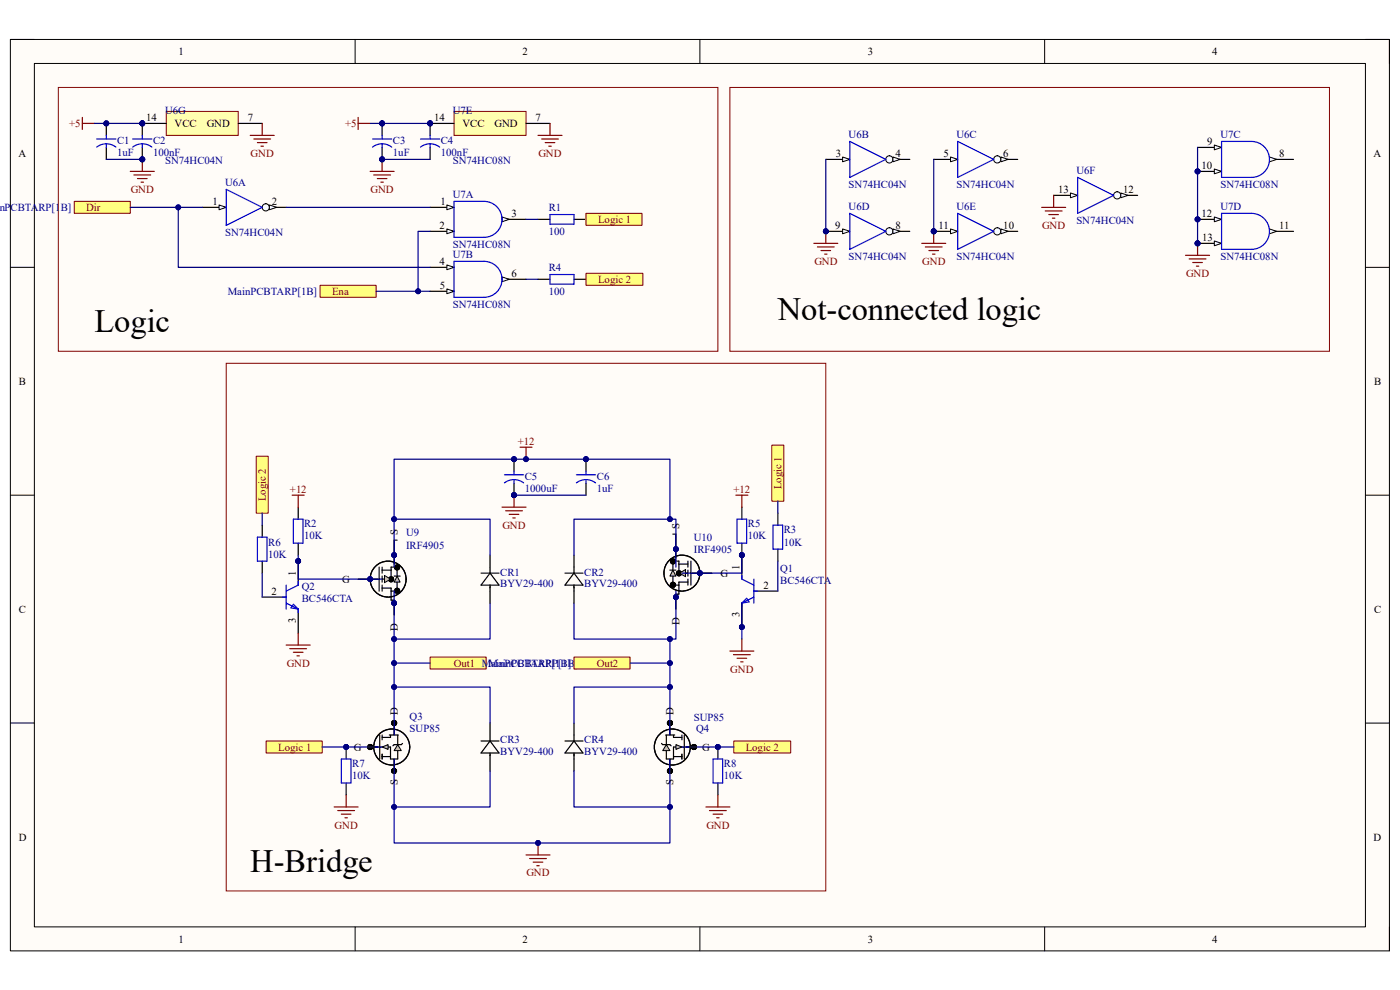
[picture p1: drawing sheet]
<svg xmlns="http://www.w3.org/2000/svg" width="297mm" height="210mm" viewBox="0 0 297 210" stroke-linecap="round" stroke-linejoin="round" font-family="sans-serif">
<path d="M2.2 8.4h292.6v193.3h-292.6z" fill-rule="evenodd" fill="#fffcf8"/>
<path d="M2.2 8.4h292.6v193.3h-292.6z" fill="none" stroke="#000" stroke-width=".21"/>
<path d="M7.3 13.5h282.4v183.1h-282.4z" fill-rule="evenodd" fill="#fffcf8"/>
<g fill="none" stroke="#000" stroke-width=".21">
<path d="M2.2 8.4h5.1M7.3 13.5h282.4v183.1h-282.4zM75.3 8.4v5.1M148.5 8.4v5.1M221.6 8.4v5.1M289.7 8.4h5.1v5.1M2.2 56.7h5.1M289.7 56.7h5.1M2.2 105h5.1M289.7 105.1h5.1M2.2 153.4h5.1M289.7 153.4h5.1"/>
<path d="M75.3 196.6v5.1M148.5 196.6v5.1M221.6 196.6v5.1M294.8 196.6v5.1"/>
</g>
<g fill="none" stroke="#000" stroke-width=".25">
<path d="M78.5 158.5h2.6M80.6 155.9v5.1M81.1 155.9v1M81.1 160v1M82.3 158.5h.5v2.5h1.6v-1.8M82.6 155.9h1.9M82.8 155.9v.5h-1.7M83.6 153.4v2.5M84.4 155.9v2.1M85.4 157.7l-.3 .3h-1.5l-.2 .2M81.1 160.5h1.7M83.6 161v2.6"/>
<circle cx="83.1" cy="158.5" r="3.8"/>
</g>
<path d="M78.5 158.5h.1M83.6 153.4h.1M83.6 163.6h.1" fill="none" stroke="#000" stroke-width="1.3"/>
<path d="M81.1 158.5l1.2-.5v1z" fill="#c0c0c0"/>
<path d="M81.1 158.5l1.2-.5v1z" fill="none" stroke="#000" stroke-width=".21"/>
<path d="M84.4 158l.7 1.2h-1.5z" fill="#c0c0c0"/>
<path d="M84.4 158l.7 1.2h-1.5z" fill="none" stroke="#000" stroke-width=".21"/>
<g fill="none" stroke="#000" stroke-width=".25">
<path d="M140.3 157.7l.3 .3h1.5l.3 .2M141.2 155.9h1.9M141.4 155.9v2.1M142.1 153.4v2.5M142.9 155.9v.5h1.8M143.4 158.5h-.5v2.5h-1.5v-1.8M144.7 158.5h2.5M144.7 155.9v1M144.7 160v1M145.2 155.9v5.1M142.1 161v2.6M142.9 160.5h1.8"/>
<circle cx="142.6" cy="158.5" r="3.8"/>
</g>
<path d="M142.1 153.4h.1M142.2 153.4h.1M147.2 158.5h.1M142.1 163.5h.1" fill="none" stroke="#000" stroke-width="1.3"/>
<path d="M143.4 158l1.3 .5-1.3 .5z" fill="#c0c0c0"/>
<path d="M143.4 158l1.3 .5-1.3 .5z" fill="none" stroke="#000" stroke-width=".21"/>
<path d="M141.4 158l.7 1.2h-1.5z" fill="#c0c0c0"/>
<path d="M141.4 158l.7 1.2h-1.5z" fill="none" stroke="#000" stroke-width=".21"/>
<g fill="none" stroke="#000" stroke-width=".25">
<path d="M91.2 44h5.1M104 117.8v3.8M121.8 117.8v3.8M102.1 121.6h3.8M104 124.1v3.8M104 121.6l1.9 2.5h-3.8zM119.9 121.6h3.8M121.8 121.6l1.9 2.5h-3.8zM121.8 124.1v3.8M102.1 157.2h3.8M104 153.4v3.8M104 159.7v3.9"/>
<path d="M104 157.2l1.9 2.5h-3.8zM119.9 157.2h3.8M121.8 157.2l1.9 2.5h-3.8zM121.8 153.4v3.8M121.8 159.7v3.9"/>
</g>
<path d="M94.8 43.5l1.5 .5-1.5 .5z" fill="#f8fcff"/>
<path d="M94.8 43.5l1.5 .5-1.5 .5z" fill="none" stroke="#000" stroke-width=".21"/>
<path d="M91.2 49.1h5.1" fill="none" stroke="#000" stroke-width=".25"/>
<path d="M94.8 48.6l1.5 .5-1.5 .5z" fill="#f8fcff"/>
<path d="M94.8 48.6l1.5 .5-1.5 .5z" fill="none" stroke="#000" stroke-width=".21"/>
<path d="M106.5 46.5h5.1" fill="none" stroke="#000" stroke-width=".25"/>
<path d="M106.5 46l1.5 .5-1.5 .5z" fill="#f8fcff"/>
<path d="M106.5 46l1.5 .5-1.5 .5z" fill="none" stroke="#000" stroke-width=".21"/>
<path d="M96.3 42.7h6.4a3.8 3.8 0 0 1 3.8 3.8 3.8 3.8 0 0 1-3.8 3.9h-6.4z" fill="none" stroke="#00f" stroke-width=".25"/>
<path d="M91.2 56.7h5.1" fill="none" stroke="#000" stroke-width=".25"/>
<path d="M94.8 56.2l1.5 .5-1.5 .5z" fill="#f8fcff"/>
<path d="M94.8 56.2l1.5 .5-1.5 .5z" fill="none" stroke="#000" stroke-width=".21"/>
<path d="M91.2 61.8h5.1" fill="none" stroke="#000" stroke-width=".25"/>
<path d="M94.8 61.3l1.5 .5-1.5 .5z" fill="#f8fcff"/>
<path d="M94.8 61.3l1.5 .5-1.5 .5z" fill="none" stroke="#000" stroke-width=".21"/>
<path d="M106.5 59.3h5.1" fill="none" stroke="#000" stroke-width=".25"/>
<path d="M106.5 58.7l1.5 .6-1.5 .5z" fill="#f8fcff"/>
<path d="M106.5 58.7l1.5 .6-1.5 .5z" fill="none" stroke="#000" stroke-width=".21"/>
<path d="M96.3 55.4h6.4a3.8 3.8 0 0 1 3.8 3.9 3.8 3.8 0 0 1-3.8 3.8h-6.4z" fill="none" stroke="#00f" stroke-width=".25"/>
<circle cx="254.1" cy="36.4" r=".51" fill="#000080"/>
<circle cx="254.1" cy="36.4" r=".51" fill="none" stroke="#000080" stroke-width=".21"/>
<path d="M254.1 36.4h5.1" fill="none" stroke="#000" stroke-width=".25"/>
<path d="M257.6 35.8l1.6 .6-1.6 .5z" fill="#f8fcff"/>
<path d="M257.6 35.8l1.6 .6-1.6 .5z" fill="none" stroke="#000" stroke-width=".21"/>
<circle cx="254.1" cy="36.4" r=".51" fill="#000080"/>
<circle cx="254.1" cy="36.4" r=".51" fill="none" stroke="#000080" stroke-width=".21"/>
<path d="M269.3 33.8h5.1" fill="none" stroke="#000" stroke-width=".25"/>
<path d="M269.3 33.3l1.5 .5-1.5 .5z" fill="#f8fcff"/>
<path d="M269.3 33.3l1.5 .5-1.5 .5z" fill="none" stroke="#000" stroke-width=".21"/>
<path d="M254.1 31.3h5.1" fill="none" stroke="#000" stroke-width=".25"/>
<path d="M257.6 30.8l1.6 .5-1.6 .5z" fill="#f8fcff"/>
<path d="M257.6 30.8l1.6 .5-1.6 .5z" fill="none" stroke="#000" stroke-width=".21"/>
<path d="M259.2 30h6.3a3.8 3.8 0 0 1 3.8 3.8 3.8 3.8 0 0 1-3.8 3.8h-6.3z" fill="none" stroke="#00f" stroke-width=".25"/>
<circle cx="254.1" cy="46.5" r=".51" fill="#000080"/>
<circle cx="254.1" cy="46.5" r=".51" fill="none" stroke="#000080" stroke-width=".21"/>
<circle cx="254.1" cy="51.6" r=".51" fill="#000080"/>
<circle cx="254.1" cy="51.6" r=".51" fill="none" stroke="#000080" stroke-width=".21"/>
<path d="M269.3 49.1h5.1" fill="none" stroke="#000" stroke-width=".25"/>
<path d="M269.3 48.6l1.5 .5-1.5 .5z" fill="#f8fcff"/>
<path d="M269.3 48.6l1.5 .5-1.5 .5z" fill="none" stroke="#000" stroke-width=".21"/>
<path d="M254.1 46.5h5.1" fill="none" stroke="#000" stroke-width=".25"/>
<path d="M257.6 46l1.6 .5-1.6 .5z" fill="#f8fcff"/>
<path d="M257.6 46l1.6 .5-1.6 .5z" fill="none" stroke="#000" stroke-width=".21"/>
<circle cx="254.1" cy="46.5" r=".51" fill="#000080"/>
<circle cx="254.1" cy="46.5" r=".51" fill="none" stroke="#000080" stroke-width=".21"/>
<path d="M254.1 51.6h5.1" fill="none" stroke="#000" stroke-width=".25"/>
<path d="M257.6 51.1l1.6 .5-1.6 .5z" fill="#f8fcff"/>
<path d="M257.6 51.1l1.6 .5-1.6 .5z" fill="none" stroke="#000" stroke-width=".21"/>
<circle cx="254.1" cy="51.6" r=".51" fill="#000080"/>
<circle cx="254.1" cy="51.6" r=".51" fill="none" stroke="#000080" stroke-width=".21"/>
<path d="M259.2 45.3h6.3a3.8 3.8 0 0 1 3.8 3.8 3.8 3.8 0 0 1-3.8 3.8h-6.3z" fill="none" stroke="#00f" stroke-width=".25"/>
<circle cx="91.2" cy="26.2" r=".51" fill="#000080"/>
<circle cx="91.2" cy="26.2" r=".51" fill="none" stroke="#000080" stroke-width=".21"/>
<path d="M96.3 23.6h15.3v5.1h-15.3z" fill-rule="evenodd" fill="#ffffb0"/>
<path d="M96.3 23.6h15.3v5.1h-15.3z" fill="none" stroke="#800000" stroke-width=".21"/>
<path d="M91.2 26.2h5.1" fill="none" stroke="#000" stroke-width=".25"/>
<circle cx="91.2" cy="26.2" r=".51" fill="#000080"/>
<circle cx="91.2" cy="26.2" r=".51" fill="none" stroke="#000080" stroke-width=".21"/>
<path d="M111.6 26.2h5.1" fill="none" stroke="#000" stroke-width=".25"/>
<path d="M110.3 94.9h2.6M111.6 94.9v2.5" fill="none" stroke="#800000" stroke-width=".25"/>
<circle cx="111.6" cy="97.4" r=".51" fill="#000080"/>
<circle cx="111.6" cy="97.4" r=".51" fill="none" stroke="#000080" stroke-width=".21"/>
<path d="M114.1 178.8v2.6M111.6 181.4h5.1M112.4 182.1h3.5M113.1 182.9h2.1M113.9 183.7h.5" fill="none" stroke="#800000" stroke-width=".25"/>
<circle cx="114.1" cy="178.8" r=".51" fill="#000080"/>
<circle cx="114.1" cy="178.8" r=".51" fill="none" stroke="#000080" stroke-width=".21"/>
<path d="M42.9 44h5.1" fill="none" stroke="#000" stroke-width=".25"/>
<path d="M46.5 43.5l1.5 .5-1.5 .5z" fill="#f8fcff"/>
<path d="M46.5 43.5l1.5 .5-1.5 .5z" fill="none" stroke="#000" stroke-width=".21"/>
<path d="M55.6 44h5.1" fill="none" stroke="#000" stroke-width=".25"/>
<circle cx="56.4" cy="44" r=".76" fill="#f8fcff"/>
<circle cx="56.4" cy="44" r=".76" fill="none" stroke="#000" stroke-width=".21"/>
<path d="M57.2 43.5l1.5 .5-1.5 .5z" fill="#f8fcff"/>
<path d="M57.2 43.5l1.5 .5-1.5 .5z" fill="none" stroke="#000" stroke-width=".21"/>
<path d="M48 40.2l7.6 3.8-7.6 3.8z" fill="none" stroke="#00f" stroke-width=".25"/>
<path d="M175.2 33.8h5.1" fill="none" stroke="#000" stroke-width=".25"/>
<path d="M178.8 33.3l1.5 .5-1.5 .5z" fill="#f8fcff"/>
<path d="M178.8 33.3l1.5 .5-1.5 .5z" fill="none" stroke="#000" stroke-width=".21"/>
<path d="M187.9 33.8h5.1" fill="none" stroke="#000" stroke-width=".25"/>
<circle cx="188.7" cy="33.8" r=".76" fill="#f8fcff"/>
<circle cx="188.7" cy="33.8" r=".76" fill="none" stroke="#000" stroke-width=".21"/>
<path d="M189.4 33.3l1.6 .5-1.6 .5z" fill="#f8fcff"/>
<path d="M189.4 33.3l1.6 .5-1.6 .5z" fill="none" stroke="#000" stroke-width=".21"/>
<path d="M180.3 30l7.6 3.8-7.6 3.8z" fill="none" stroke="#00f" stroke-width=".25"/>
<path d="M198.1 33.8h5.1" fill="none" stroke="#000" stroke-width=".25"/>
<path d="M201.7 33.3l1.5 .5-1.5 .5z" fill="#f8fcff"/>
<path d="M201.7 33.3l1.5 .5-1.5 .5z" fill="none" stroke="#000" stroke-width=".21"/>
<path d="M210.8 33.8h5.1" fill="none" stroke="#000" stroke-width=".25"/>
<circle cx="211.6" cy="33.8" r=".76" fill="#f8fcff"/>
<circle cx="211.6" cy="33.8" r=".76" fill="none" stroke="#000" stroke-width=".21"/>
<path d="M212.3 33.3l1.6 .5-1.6 .5z" fill="#f8fcff"/>
<path d="M212.3 33.3l1.6 .5-1.6 .5z" fill="none" stroke="#000" stroke-width=".21"/>
<path d="M203.2 30l7.6 3.8-7.6 3.8z" fill="none" stroke="#00f" stroke-width=".25"/>
<circle cx="175.2" cy="49.1" r=".51" fill="#000080"/>
<circle cx="175.2" cy="49.1" r=".51" fill="none" stroke="#000080" stroke-width=".21"/>
<path d="M187.9 49.1h5.1" fill="none" stroke="#000" stroke-width=".25"/>
<circle cx="188.7" cy="49.1" r=".76" fill="#f8fcff"/>
<circle cx="188.7" cy="49.1" r=".76" fill="none" stroke="#000" stroke-width=".21"/>
<path d="M189.4 48.6l1.6 .5-1.6 .5z" fill="#f8fcff"/>
<path d="M189.4 48.6l1.6 .5-1.6 .5z" fill="none" stroke="#000" stroke-width=".21"/>
<path d="M175.2 49.1h5.1" fill="none" stroke="#000" stroke-width=".25"/>
<path d="M178.8 48.6l1.5 .5-1.5 .5z" fill="#f8fcff"/>
<path d="M178.8 48.6l1.5 .5-1.5 .5z" fill="none" stroke="#000" stroke-width=".21"/>
<circle cx="175.2" cy="49.1" r=".51" fill="#000080"/>
<circle cx="175.2" cy="49.1" r=".51" fill="none" stroke="#000080" stroke-width=".21"/>
<path d="M180.3 45.3l7.6 3.8-7.6 3.8z" fill="none" stroke="#00f" stroke-width=".25"/>
<circle cx="198.1" cy="49.1" r=".51" fill="#000080"/>
<circle cx="198.1" cy="49.1" r=".51" fill="none" stroke="#000080" stroke-width=".21"/>
<path d="M210.8 49.1h5.1" fill="none" stroke="#000" stroke-width=".25"/>
<circle cx="211.6" cy="49.1" r=".76" fill="#f8fcff"/>
<circle cx="211.6" cy="49.1" r=".76" fill="none" stroke="#000" stroke-width=".21"/>
<path d="M212.3 48.6l1.6 .5-1.6 .5z" fill="#f8fcff"/>
<path d="M212.3 48.6l1.6 .5-1.6 .5z" fill="none" stroke="#000" stroke-width=".21"/>
<path d="M198.1 49.1h5.1" fill="none" stroke="#000" stroke-width=".25"/>
<path d="M201.7 48.6l1.5 .5-1.5 .5z" fill="#f8fcff"/>
<path d="M201.7 48.6l1.5 .5-1.5 .5z" fill="none" stroke="#000" stroke-width=".21"/>
<circle cx="198.1" cy="49.1" r=".51" fill="#000080"/>
<circle cx="198.1" cy="49.1" r=".51" fill="none" stroke="#000080" stroke-width=".21"/>
<path d="M203.2 45.3l7.6 3.8-7.6 3.8z" fill="none" stroke="#00f" stroke-width=".25"/>
<path d="M236.3 41.4h5" fill="none" stroke="#000" stroke-width=".25"/>
<circle cx="237" cy="41.4" r=".76" fill="#f8fcff"/>
<circle cx="237" cy="41.4" r=".76" fill="none" stroke="#000" stroke-width=".21"/>
<path d="M237.8 40.9l1.5 .5-1.5 .6z" fill="#f8fcff"/>
<path d="M237.8 40.9l1.5 .5-1.5 .6z" fill="none" stroke="#000" stroke-width=".21"/>
<path d="M223.5 41.4h5.1" fill="none" stroke="#000" stroke-width=".25"/>
<path d="M227.1 40.9l1.5 .5-1.5 .6z" fill="#f8fcff"/>
<path d="M227.1 40.9l1.5 .5-1.5 .6z" fill="none" stroke="#000" stroke-width=".21"/>
<path d="M228.6 37.6l7.7 3.8-7.7 3.9z" fill="none" stroke="#00f" stroke-width=".25"/>
<circle cx="30.2" cy="26.2" r=".51" fill="#000080"/>
<circle cx="30.2" cy="26.2" r=".51" fill="none" stroke="#000080" stroke-width=".21"/>
<path d="M35.3 23.6h15.2v5.1h-15.2z" fill-rule="evenodd" fill="#ffffb0"/>
<path d="M35.3 23.6h15.2v5.1h-15.2z" fill="none" stroke="#800000" stroke-width=".21"/>
<path d="M30.2 26.2h5.1" fill="none" stroke="#000" stroke-width=".25"/>
<circle cx="30.2" cy="26.2" r=".51" fill="#000080"/>
<circle cx="30.2" cy="26.2" r=".51" fill="none" stroke="#000080" stroke-width=".21"/>
<path d="M50.5 26.2h5.1" fill="none" stroke="#000" stroke-width=".25"/>
<g fill="none" stroke="#800000" stroke-width=".25">
<path d="M17.5 26.2h2.5M17.5 24.9v2.6M53.1 28.7h5.1M53.8 29.5h3.6M54.6 30.2h2M55.4 31h.5M55.6 26.2v2.5M76 24.9v2.6M76 26.2h2.5M114.1 28.7h5.1M114.9 29.5h3.6M115.7 30.3h2"/>
<path d="M116.4 31h.5M116.7 26.2v2.5"/>
</g>
<path d="M12.4 18.5h139.9v56h-139.9zM154.8 18.6h127.2v55.9h-127.2zM48 77.1h127.2v111.9h-127.2z" fill="none" stroke="#800000" stroke-width=".21"/>
<circle cx="81.1" cy="26.2" r=".51" fill="#000080"/>
<circle cx="81.1" cy="26.2" r=".51" fill="none" stroke="#000080" stroke-width=".21"/>
<circle cx="81.1" cy="33.8" r=".51" fill="#000080"/>
<circle cx="81.1" cy="33.8" r=".51" fill="none" stroke="#000080" stroke-width=".21"/>
<path d="M81.1 26.2v2.5" fill="none" stroke="#000" stroke-width=".25"/>
<circle cx="81.1" cy="26.2" r=".51" fill="#000080"/>
<circle cx="81.1" cy="26.2" r=".51" fill="none" stroke="#000080" stroke-width=".21"/>
<path d="M81.1 31.3v2.5" fill="none" stroke="#000" stroke-width=".25"/>
<circle cx="81.1" cy="33.8" r=".51" fill="#000080"/>
<circle cx="81.1" cy="33.8" r=".51" fill="none" stroke="#000080" stroke-width=".21"/>
<path d="M79 31.2a3.3 3.3 0 0 1 4.1 0M79 29.5h4.1M81.1 28.7v.8M81.1 30.5v.8" fill="none" stroke="#00f" stroke-width=".25"/>
<circle cx="30.2" cy="26.2" r=".51" fill="#000080"/>
<circle cx="30.2" cy="26.2" r=".51" fill="none" stroke="#000080" stroke-width=".21"/>
<circle cx="30.2" cy="33.8" r=".51" fill="#000080"/>
<circle cx="30.2" cy="33.8" r=".51" fill="none" stroke="#000080" stroke-width=".21"/>
<path d="M30.2 26.2v2.5" fill="none" stroke="#000" stroke-width=".25"/>
<circle cx="30.2" cy="26.2" r=".51" fill="#000080"/>
<circle cx="30.2" cy="26.2" r=".51" fill="none" stroke="#000080" stroke-width=".21"/>
<path d="M30.2 31.3v2.5" fill="none" stroke="#000" stroke-width=".25"/>
<circle cx="30.2" cy="33.8" r=".51" fill="#000080"/>
<circle cx="30.2" cy="33.8" r=".51" fill="none" stroke="#000080" stroke-width=".21"/>
<path d="M28.1 31.2a3.3 3.3 0 0 1 4.1 0M28.2 29.5h4M30.2 28.7v.8M30.2 30.5v.8" fill="none" stroke="#00f" stroke-width=".25"/>
<path d="M27.6 36.4h5.1M28.4 37.1h3.6M29.2 37.9h2M29.9 38.6h.5M30.2 33.8v2.6" fill="none" stroke="#800000" stroke-width=".25"/>
<circle cx="30.2" cy="33.8" r=".51" fill="#000080"/>
<circle cx="30.2" cy="33.8" r=".51" fill="none" stroke="#000080" stroke-width=".21"/>
<path d="M78.5 36.4h5.1M79.3 37.1h3.5M80 37.9h2.1M80.8 38.6h.5M81.1 33.8v2.6" fill="none" stroke="#800000" stroke-width=".25"/>
<circle cx="81.1" cy="33.8" r=".51" fill="#000080"/>
<circle cx="81.1" cy="33.8" r=".51" fill="none" stroke="#000080" stroke-width=".21"/>
<path d="M195.5 51.6h5.1M196.3 52.4h3.6M197.1 53.1h2M197.8 53.9h.6M198.1 49.1v2.5M221 44h5.1M221.8 44.8h3.5M222.5 45.5h2M223.3 46.3h.5M223.5 41.4v2.6" fill="none" stroke="#800000" stroke-width=".25"/>
<circle cx="198.1" cy="49.1" r=".51" fill="#000080"/>
<circle cx="198.1" cy="49.1" r=".51" fill="none" stroke="#000080" stroke-width=".21"/>
<path d="M172.7 51.6h5M173.4 52.4h3.6M174.2 53.1h2M174.9 53.9h.6M175.2 49.1v2.5" fill="none" stroke="#800000" stroke-width=".25"/>
<circle cx="175.2" cy="49.1" r=".51" fill="#000080"/>
<circle cx="175.2" cy="49.1" r=".51" fill="none" stroke="#000080" stroke-width=".21"/>
<path d="M251.5 54.2h5.1M252.3 54.9h3.5M253 55.7h2.1M253.8 56.5h.5M254.1 51.6v2.6" fill="none" stroke="#800000" stroke-width=".25"/>
<circle cx="254.1" cy="51.6" r=".51" fill="#000080"/>
<circle cx="254.1" cy="51.6" r=".51" fill="none" stroke="#000080" stroke-width=".21"/>
<circle cx="91.2" cy="26.2" r=".51" fill="#000080"/>
<circle cx="91.2" cy="26.2" r=".51" fill="none" stroke="#000080" stroke-width=".21"/>
<path d="M91.2 26.2v2.5" fill="none" stroke="#000" stroke-width=".25"/>
<circle cx="91.2" cy="26.2" r=".51" fill="#000080"/>
<circle cx="91.2" cy="26.2" r=".51" fill="none" stroke="#000080" stroke-width=".21"/>
<path d="M91.2 31.3v2.5" fill="none" stroke="#000" stroke-width=".25"/>
<path d="M89.2 31.2a3.3 3.3 0 0 1 4.1 0M89.2 29.5h4.1M91.2 28.7v.8M91.2 30.5v.8" fill="none" stroke="#00f" stroke-width=".25"/>
<circle cx="22.6" cy="26.2" r=".51" fill="#000080"/>
<circle cx="22.6" cy="26.2" r=".51" fill="none" stroke="#000080" stroke-width=".21"/>
<path d="M22.6 26.2v2.5" fill="none" stroke="#000" stroke-width=".25"/>
<circle cx="22.6" cy="26.2" r=".51" fill="#000080"/>
<circle cx="22.6" cy="26.2" r=".51" fill="none" stroke="#000080" stroke-width=".21"/>
<path d="M22.6 31.3v2.5" fill="none" stroke="#000" stroke-width=".25"/>
<path d="M20.5 31.2a3.3 3.3 0 0 1 4.1 0M20.5 29.5h4.1M22.6 28.7v.8M22.6 30.5v.8" fill="none" stroke="#00f" stroke-width=".25"/>
<circle cx="109.1" cy="97.4" r=".51" fill="#000080"/>
<circle cx="109.1" cy="97.4" r=".51" fill="none" stroke="#000080" stroke-width=".21"/>
<circle cx="109.1" cy="105" r=".51" fill="#000080"/>
<circle cx="109.1" cy="105" r=".51" fill="none" stroke="#000080" stroke-width=".21"/>
<path d="M109.1 97.4v2.6" fill="none" stroke="#000" stroke-width=".25"/>
<circle cx="109.1" cy="97.4" r=".51" fill="#000080"/>
<circle cx="109.1" cy="97.4" r=".51" fill="none" stroke="#000080" stroke-width=".21"/>
<path d="M109.1 102.5v2.5" fill="none" stroke="#000" stroke-width=".25"/>
<circle cx="109.1" cy="105" r=".51" fill="#000080"/>
<circle cx="109.1" cy="105" r=".51" fill="none" stroke="#000080" stroke-width=".21"/>
<path d="M109.1 100v.7M107 102.4a3.3 3.3 0 0 1 4.1 0M107 100.7h4.1M109.1 101.7v.8" fill="none" stroke="#00f" stroke-width=".25"/>
<path d="M106.5 107.6h5.1M107.3 108.4h3.5M108 109.1h2.1M108.8 109.9h.5M109.1 105v2.6" fill="none" stroke="#800000" stroke-width=".25"/>
<circle cx="109.1" cy="105" r=".51" fill="#000080"/>
<circle cx="109.1" cy="105" r=".51" fill="none" stroke="#000080" stroke-width=".21"/>
<circle cx="124.3" cy="97.4" r=".51" fill="#000080"/>
<circle cx="124.3" cy="97.4" r=".51" fill="none" stroke="#000080" stroke-width=".21"/>
<path d="M124.3 97.4v2.6" fill="none" stroke="#000" stroke-width=".25"/>
<circle cx="124.3" cy="97.4" r=".51" fill="#000080"/>
<circle cx="124.3" cy="97.4" r=".51" fill="none" stroke="#000080" stroke-width=".21"/>
<path d="M114.1 46.5h2.6M114.1 59.3h2.6M121.8 46.5h2.5M121.8 59.3h2.5M124.3 102.5v2.5" fill="none" stroke="#000" stroke-width=".25"/>
<path d="M116.7 45.5h5.1v2.1h-5.1zM116.7 58.2h5.1v2.1h-5.1zM124.3 100v.7M122.3 102.4a3.3 3.3 0 0 1 4 0M122.3 100.7h4M124.3 101.7v.8" fill="none" stroke="#00f" stroke-width=".25"/>
<circle cx="63.3" cy="119" r=".51" fill="#000080"/>
<circle cx="63.3" cy="119" r=".51" fill="none" stroke="#000080" stroke-width=".21"/>
<path d="M63.3 119v5.1M55.6 126.7h5.1" fill="none" stroke="#000" stroke-width=".25"/>
<circle cx="63.3" cy="119" r=".51" fill="#000080"/>
<circle cx="63.3" cy="119" r=".51" fill="none" stroke="#000080" stroke-width=".21"/>
<path d="M63.3 129.2v5.1" fill="none" stroke="#000" stroke-width=".25"/>
<path d="M60 126.7h.7M60.7 124.1v5.1M60.7 127.9l2.6 1.3M62.2 128.2l1.1 1-1.6-.2zM63.3 123.4v.7l-2.6 1.3M63.3 129.2v.8" fill="none" stroke="#00f" stroke-width=".25"/>
<path d="M56.5 157.2h11.8v2.5h-11.8z" fill-rule="evenodd" fill="#ffff80"/>
<path d="M56.5 157.2h11.8v2.5h-11.8z" fill="none" stroke="#800000" stroke-width=".21"/>
<path d="M163.7 94.4h2.6v11.9h-2.6z" fill-rule="evenodd" fill="#ffff80"/>
<path d="M163.7 94.4h2.6v11.9h-2.6z" fill="none" stroke="#800000" stroke-width=".21"/>
<circle cx="73.4" cy="158.5" r=".51" fill="#000080"/>
<circle cx="73.4" cy="158.5" r=".51" fill="none" stroke="#000080" stroke-width=".21"/>
<path d="M73.4 158.5v2.5M73.4 166.1v2.5" fill="none" stroke="#000" stroke-width=".25"/>
<circle cx="73.4" cy="158.5" r=".51" fill="#000080"/>
<circle cx="73.4" cy="158.5" r=".51" fill="none" stroke="#000080" stroke-width=".21"/>
<path d="M72.4 161h2.1v5.1h-2.1z" fill="none" stroke="#00f" stroke-width=".25"/>
<circle cx="152.3" cy="158.5" r=".51" fill="#000080"/>
<circle cx="152.3" cy="158.5" r=".51" fill="none" stroke="#000080" stroke-width=".21"/>
<path d="M152.3 158.5v2.5M152.3 166.1v2.5" fill="none" stroke="#000" stroke-width=".25"/>
<circle cx="152.3" cy="158.5" r=".51" fill="#000080"/>
<circle cx="152.3" cy="158.5" r=".51" fill="none" stroke="#000080" stroke-width=".21"/>
<path d="M151.3 161h2v5.1h-2z" fill="none" stroke="#00f" stroke-width=".25"/>
<path d="M155.7 157.2h12v2.5h-12z" fill-rule="evenodd" fill="#ffff80"/>
<path d="M155.7 157.2h12v2.5h-12z" fill="none" stroke="#800000" stroke-width=".21"/>
<circle cx="157.4" cy="117.8" r=".51" fill="#000080"/>
<circle cx="157.4" cy="117.8" r=".51" fill="none" stroke="#000080" stroke-width=".21"/>
<circle cx="157.4" cy="133" r=".51" fill="#000080"/>
<circle cx="157.4" cy="133" r=".51" fill="none" stroke="#000080" stroke-width=".21"/>
<path d="M157.4 117.8v5.1M159.9 125.4h5.1" fill="none" stroke="#000" stroke-width=".25"/>
<circle cx="157.4" cy="117.8" r=".51" fill="#000080"/>
<circle cx="157.4" cy="117.8" r=".51" fill="none" stroke="#000080" stroke-width=".21"/>
<path d="M157.4 127.9v5.1" fill="none" stroke="#000" stroke-width=".25"/>
<circle cx="157.4" cy="133" r=".51" fill="#000080"/>
<circle cx="157.4" cy="133" r=".51" fill="none" stroke="#000080" stroke-width=".21"/>
<path d="M157.4 127.9l1-1 .5 .8zM157.4 122.1v.8l2.5 1.2M157.4 127.9v.8M159.9 122.9v5M159.9 126.7l-2.5 1.2M159.9 125.4h.8" fill="none" stroke="#00f" stroke-width=".25"/>
<circle cx="157.4" cy="117.8" r=".51" fill="#000080"/>
<circle cx="157.4" cy="117.8" r=".51" fill="none" stroke="#000080" stroke-width=".21"/>
<path d="M157.4 115.2v2.6" fill="none" stroke="#000" stroke-width=".25"/>
<circle cx="157.4" cy="117.8" r=".51" fill="#000080"/>
<circle cx="157.4" cy="117.8" r=".51" fill="none" stroke="#000080" stroke-width=".21"/>
<path d="M157.4 107.6v2.5" fill="none" stroke="#000" stroke-width=".25"/>
<path d="M156.4 110.1h2v5.1h-2z" fill="none" stroke="#00f" stroke-width=".25"/>
<path d="M70.9 171.2h5.1M71.7 172h3.5M72.4 172.7h2.1M73.2 173.5h.5M73.4 168.6v2.6M149.8 171.2h5M150.5 172h3.6M151.3 172.7h2M152.1 173.5h.5M152.3 168.6v2.6" fill="none" stroke="#800000" stroke-width=".25"/>
<path d="M54.4 96.8h2.5v12.1h-2.5z" fill-rule="evenodd" fill="#ffff80"/>
<path d="M54.4 96.8h2.5v12.1h-2.5z" fill="none" stroke="#800000" stroke-width=".21"/>
<path d="M63.3 107.6v2.5M63.3 115.2v2.6" fill="none" stroke="#000" stroke-width=".25"/>
<path d="M62.2 110.1h2.1v5.1h-2.1z" fill="none" stroke="#00f" stroke-width=".25"/>
<path d="M60.7 136.8h5.1M61.5 137.6h3.5M62.2 138.4h2.1M63 139.1h.5M63.3 134.3v2.5" fill="none" stroke="#800000" stroke-width=".25"/>
<path d="M124.3 58h12.1v2.5h-12.1z" fill-rule="evenodd" fill="#ffff80"/>
<path d="M124.3 58h12.1v2.5h-12.1z" fill="none" stroke="#800000" stroke-width=".21"/>
<path d="M124.3 45.3h11.9v2.5h-11.9z" fill-rule="evenodd" fill="#ffff80"/>
<path d="M124.3 45.3h11.9v2.5h-11.9z" fill="none" stroke="#800000" stroke-width=".21"/>
<path d="M62 105h2.5M63.3 105v2.6M156.1 105h2.6M157.4 105v2.6" fill="none" stroke="#800000" stroke-width=".25"/>
<path d="M55.6 111.4v2.6M55.6 119v2.6M165 108.9v2.5M165 116.5v2.5" fill="none" stroke="#000" stroke-width=".25"/>
<path d="M54.6 114h2v5h-2zM164 111.4h2v5.1h-2z" fill="none" stroke="#00f" stroke-width=".25"/>
<path d="M91.2 139.4h11.9v2.5h-11.9z" fill-rule="evenodd" fill="#ffff80"/>
<path d="M91.2 139.4h11.9v2.5h-11.9z" fill="none" stroke="#800000" stroke-width=".21"/>
<path d="M121.8 139.4h11.9v2.5h-11.9z" fill-rule="evenodd" fill="#ffff80"/>
<path d="M121.8 139.4h11.9v2.5h-11.9z" fill="none" stroke="#800000" stroke-width=".21"/>
<path d="M15.8 42.7h11.8v2.6h-11.8z" fill-rule="evenodd" fill="#ffff80"/>
<path d="M15.8 42.7h11.8v2.6h-11.8z" fill="none" stroke="#800000" stroke-width=".21"/>
<path d="M67.9 60.5h11.9v2.6h-11.9z" fill-rule="evenodd" fill="#ffff80"/>
<path d="M67.9 60.5h11.9v2.6h-11.9z" fill="none" stroke="#800000" stroke-width=".21"/>
<circle cx="83.6" cy="127.9" r=".51" fill="#000080"/>
<circle cx="83.6" cy="127.9" r=".51" fill="none" stroke="#000080" stroke-width=".21"/>
<circle cx="83.6" cy="117.8" r=".51" fill="#000080"/>
<circle cx="83.6" cy="117.8" r=".51" fill="none" stroke="#000080" stroke-width=".21"/>
<circle cx="78.5" cy="122.8" r=".51" fill="#000080"/>
<circle cx="78.5" cy="122.8" r=".51" fill="none" stroke="#000080" stroke-width=".21"/>
<path d="M83.6 127.9v2.6" fill="none" stroke="#000" stroke-width=".25"/>
<circle cx="83.6" cy="127.9" r=".51" fill="#000080"/>
<circle cx="83.6" cy="127.9" r=".51" fill="none" stroke="#000080" stroke-width=".21"/>
<path d="M83.6 115.2v2.6" fill="none" stroke="#000" stroke-width=".25"/>
<circle cx="83.6" cy="117.8" r=".51" fill="#000080"/>
<circle cx="83.6" cy="117.8" r=".51" fill="none" stroke="#000080" stroke-width=".21"/>
<path d="M76 122.9h2.5" fill="none" stroke="#000" stroke-width=".25"/>
<circle cx="78.5" cy="122.8" r=".51" fill="#000080"/>
<circle cx="78.5" cy="122.8" r=".51" fill="none" stroke="#000080" stroke-width=".21"/>
<g fill="none" stroke="#000" stroke-width=".25">
<path d="M83.6 117.8v1.9M84.2 114.6h-.6v.6M78.5 122.9h1.9M80.4 120.3v5.1M81.1 122.9h.7M81.1 120.3v1.3M81.1 122.2v1.3M81.1 124.1v1.3M81.1 124.8h1.9v2.5h.6v.6M81.1 120.9h1.9M83.6 122.2h1.3M84.2 122.2v-1.9h-1.2v2.6h-.4"/>
<path d="M84.2 123.5v1.9h-1.2"/>
<circle cx="82.3" cy="122.9" r="3.8"/>
</g>
<path d="M83 122.9h.1M82.9 122.9h.1M84.3 120.4h.1M84.2 120.4h.1M84.3 125.3h.1M84.2 125.3h.1" fill="none" stroke="#000" stroke-width="1.3"/>
<path d="M81.6 122.1l1.2 .8-1.2 .7z" fill="#c0c0c0"/>
<path d="M81.6 122.1l1.2 .8-1.2 .7z" fill="none" stroke="#000" stroke-width=".21"/>
<path d="M84.2 122.2l.7 1.3h-1.3z" fill="#c0c0c0"/>
<path d="M84.2 122.2l.7 1.3h-1.3z" fill="none" stroke="#000" stroke-width=".21"/>
<circle cx="143.4" cy="126.7" r=".51" fill="#000080"/>
<circle cx="143.4" cy="126.7" r=".51" fill="none" stroke="#000080" stroke-width=".21"/>
<circle cx="143.4" cy="116.5" r=".51" fill="#000080"/>
<circle cx="143.4" cy="116.5" r=".51" fill="none" stroke="#000080" stroke-width=".21"/>
<circle cx="148.5" cy="121.6" r=".51" fill="#000080"/>
<circle cx="148.5" cy="121.6" r=".51" fill="none" stroke="#000080" stroke-width=".21"/>
<path d="M143.4 126.7v2.5" fill="none" stroke="#000" stroke-width=".25"/>
<circle cx="143.4" cy="126.7" r=".51" fill="#000080"/>
<circle cx="143.4" cy="126.7" r=".51" fill="none" stroke="#000080" stroke-width=".21"/>
<path d="M143.4 114v2.5" fill="none" stroke="#000" stroke-width=".25"/>
<circle cx="143.4" cy="116.5" r=".51" fill="#000080"/>
<circle cx="143.4" cy="116.5" r=".51" fill="none" stroke="#000080" stroke-width=".21"/>
<path d="M148.5 121.6h2.5" fill="none" stroke="#000" stroke-width=".25"/>
<circle cx="148.5" cy="121.6" r=".51" fill="#000080"/>
<circle cx="148.5" cy="121.6" r=".51" fill="none" stroke="#000080" stroke-width=".21"/>
<g fill="none" stroke="#000" stroke-width=".25">
<path d="M142.8 113.3h.6v.7M143.4 116.5v1.9M144 119.7v-.7h-1.2v1.9M144 119.7h1.9M144 119.7v1.9h.4M145.9 119v1.3M146.6 119v5.1M142.1 120.9h1.3M142.8 122.2v1.9h1.2M145.2 121.6h.7M145.9 120.9v1.3M145.9 122.9v1.2"/>
<path d="M145.9 123.5h-1.9v2.5h-.6v.7M146.6 121.6h1.9"/>
<circle cx="144.7" cy="121.6" r="3.8"/>
</g>
<path d="M142.8 119.1h.1M142.7 119.1h.1M142.7 124.1h.1M142.8 124.1h.1M144 121.6h.1M144.1 121.6h.1" fill="none" stroke="#000" stroke-width="1.3"/>
<path d="M144.2 121.6l1.2-.8v1.5z" fill="#c0c0c0"/>
<path d="M144.2 121.6l1.2-.8v1.5z" fill="none" stroke="#000" stroke-width=".21"/>
<path d="M142.8 120.9l.6 1.3h-1.3z" fill="#c0c0c0"/>
<path d="M142.8 120.9l.6 1.3h-1.3z" fill="none" stroke="#000" stroke-width=".21"/>
<path d="M154.8 138.1h5.1M155.6 138.9h3.6M156.4 139.6h2M157.4 135.6v2.5M157.1 140.4h.5" fill="none" stroke="#800000" stroke-width=".25"/>
<path d="M83.6 135.6v10.1" fill="none" stroke="#000080" stroke-width=".25"/>
<circle cx="83.6" cy="145.7" r=".51" fill="#000080"/>
<circle cx="83.6" cy="145.7" r=".51" fill="none" stroke="#000080" stroke-width=".21"/>
<circle cx="83.6" cy="140.7" r=".51" fill="#000080"/>
<circle cx="83.6" cy="140.7" r=".51" fill="none" stroke="#000080" stroke-width=".21"/>
<circle cx="83.6" cy="135.6" r=".51" fill="#000080"/>
<circle cx="83.6" cy="135.6" r=".51" fill="none" stroke="#000080" stroke-width=".21"/>
<path d="M142.1 135.6v10.1" fill="none" stroke="#000080" stroke-width=".25"/>
<circle cx="142.1" cy="135.6" r=".51" fill="#000080"/>
<circle cx="142.1" cy="135.6" r=".51" fill="none" stroke="#000080" stroke-width=".21"/>
<circle cx="142.1" cy="140.7" r=".51" fill="#000080"/>
<circle cx="142.1" cy="140.7" r=".51" fill="none" stroke="#000080" stroke-width=".21"/>
<circle cx="142.1" cy="145.7" r=".51" fill="#000080"/>
<circle cx="142.1" cy="145.7" r=".51" fill="none" stroke="#000080" stroke-width=".21"/>
<path d="M83.6 110.1v-12.7h58.5v12.7" fill="none" stroke="#000080" stroke-width=".25"/>
<circle cx="142.1" cy="110.1" r=".51" fill="#000080"/>
<circle cx="142.1" cy="110.1" r=".51" fill="none" stroke="#000080" stroke-width=".21"/>
<circle cx="124.3" cy="97.4" r=".51" fill="#000080"/>
<circle cx="124.3" cy="97.4" r=".51" fill="none" stroke="#000080" stroke-width=".21"/>
<circle cx="111.6" cy="97.4" r=".51" fill="#000080"/>
<circle cx="111.6" cy="97.4" r=".51" fill="none" stroke="#000080" stroke-width=".21"/>
<circle cx="109.1" cy="97.4" r=".51" fill="#000080"/>
<circle cx="109.1" cy="97.4" r=".51" fill="none" stroke="#000080" stroke-width=".21"/>
<circle cx="83.6" cy="110.1" r=".51" fill="#000080"/>
<circle cx="83.6" cy="110.1" r=".51" fill="none" stroke="#000080" stroke-width=".21"/>
<path d="M83.6 171.2v7.6h58.5v-7.6" fill="none" stroke="#000080" stroke-width=".25"/>
<circle cx="83.6" cy="171.2" r=".51" fill="#000080"/>
<circle cx="83.6" cy="171.2" r=".51" fill="none" stroke="#000080" stroke-width=".21"/>
<circle cx="114.1" cy="178.8" r=".51" fill="#000080"/>
<circle cx="114.1" cy="178.8" r=".51" fill="none" stroke="#000080" stroke-width=".21"/>
<circle cx="142.1" cy="171.2" r=".51" fill="#000080"/>
<circle cx="142.1" cy="171.2" r=".51" fill="none" stroke="#000080" stroke-width=".21"/>
<path d="M254.1 31.3v20.3" fill="none" stroke="#000080" stroke-width=".25"/>
<circle cx="254.1" cy="36.4" r=".51" fill="#000080"/>
<circle cx="254.1" cy="36.4" r=".51" fill="none" stroke="#000080" stroke-width=".21"/>
<circle cx="254.1" cy="46.5" r=".51" fill="#000080"/>
<circle cx="254.1" cy="46.5" r=".51" fill="none" stroke="#000080" stroke-width=".21"/>
<circle cx="254.1" cy="51.6" r=".51" fill="#000080"/>
<circle cx="254.1" cy="51.6" r=".51" fill="none" stroke="#000080" stroke-width=".21"/>
<path d="M198.1 33.8v15.3" fill="none" stroke="#000080" stroke-width=".25"/>
<circle cx="198.1" cy="49.1" r=".51" fill="#000080"/>
<circle cx="198.1" cy="49.1" r=".51" fill="none" stroke="#000080" stroke-width=".21"/>
<path d="M175.2 33.8v15.3" fill="none" stroke="#000080" stroke-width=".25"/>
<circle cx="175.2" cy="49.1" r=".51" fill="#000080"/>
<circle cx="175.2" cy="49.1" r=".51" fill="none" stroke="#000080" stroke-width=".21"/>
<path d="M78.5 26.2h2.6" fill="none" stroke="#000080" stroke-width=".25"/>
<circle cx="81.1" cy="26.2" r=".51" fill="#000080"/>
<circle cx="81.1" cy="26.2" r=".51" fill="none" stroke="#000080" stroke-width=".21"/>
<path d="M20 26.2h10.2" fill="none" stroke="#000080" stroke-width=".25"/>
<circle cx="22.6" cy="26.2" r=".51" fill="#000080"/>
<circle cx="22.6" cy="26.2" r=".51" fill="none" stroke="#000080" stroke-width=".21"/>
<circle cx="30.2" cy="26.2" r=".51" fill="#000080"/>
<circle cx="30.2" cy="26.2" r=".51" fill="none" stroke="#000080" stroke-width=".21"/>
<path d="M81.1 26.2h10.1" fill="none" stroke="#000080" stroke-width=".25"/>
<circle cx="81.1" cy="26.2" r=".51" fill="#000080"/>
<circle cx="81.1" cy="26.2" r=".51" fill="none" stroke="#000080" stroke-width=".21"/>
<circle cx="91.2" cy="26.2" r=".51" fill="#000080"/>
<circle cx="91.2" cy="26.2" r=".51" fill="none" stroke="#000080" stroke-width=".21"/>
<path d="M22.6 33.8h7.6" fill="none" stroke="#000080" stroke-width=".25"/>
<circle cx="30.2" cy="33.8" r=".51" fill="#000080"/>
<circle cx="30.2" cy="33.8" r=".51" fill="none" stroke="#000080" stroke-width=".21"/>
<path d="M81.1 33.8h10.1" fill="none" stroke="#000080" stroke-width=".25"/>
<circle cx="81.1" cy="33.8" r=".51" fill="#000080"/>
<circle cx="81.1" cy="33.8" r=".51" fill="none" stroke="#000080" stroke-width=".21"/>
<path d="M109.1 105h15.2" fill="none" stroke="#000080" stroke-width=".25"/>
<circle cx="109.1" cy="105" r=".51" fill="#000080"/>
<circle cx="109.1" cy="105" r=".51" fill="none" stroke="#000080" stroke-width=".21"/>
<path d="M121.8 153.4v-7.7h20.3v10.2" fill="none" stroke="#000080" stroke-width=".25"/>
<circle cx="142.1" cy="145.7" r=".51" fill="#000080"/>
<circle cx="142.1" cy="145.7" r=".51" fill="none" stroke="#000080" stroke-width=".21"/>
<path d="M142.1 161v10.2h-20.3v-7.6" fill="none" stroke="#000080" stroke-width=".25"/>
<circle cx="142.1" cy="171.2" r=".51" fill="#000080"/>
<circle cx="142.1" cy="171.2" r=".51" fill="none" stroke="#000080" stroke-width=".21"/>
<path d="M104 153.4v-7.7h-20.4v10.2" fill="none" stroke="#000080" stroke-width=".25"/>
<circle cx="83.6" cy="145.7" r=".51" fill="#000080"/>
<circle cx="83.6" cy="145.7" r=".51" fill="none" stroke="#000080" stroke-width=".21"/>
<path d="M83.6 161v10.2h20.4v-7.6" fill="none" stroke="#000080" stroke-width=".25"/>
<circle cx="83.6" cy="171.2" r=".51" fill="#000080"/>
<circle cx="83.6" cy="171.2" r=".51" fill="none" stroke="#000080" stroke-width=".21"/>
<path d="M104 117.8v-7.7h-20.4v10.2" fill="none" stroke="#000080" stroke-width=".25"/>
<circle cx="83.6" cy="110.1" r=".51" fill="#000080"/>
<circle cx="83.6" cy="110.1" r=".51" fill="none" stroke="#000080" stroke-width=".21"/>
<circle cx="83.6" cy="117.8" r=".51" fill="#000080"/>
<circle cx="83.6" cy="117.8" r=".51" fill="none" stroke="#000080" stroke-width=".21"/>
<path d="M83.6 125.4v10.2h20.4v-7.7" fill="none" stroke="#000080" stroke-width=".25"/>
<circle cx="83.6" cy="127.9" r=".51" fill="#000080"/>
<circle cx="83.6" cy="127.9" r=".51" fill="none" stroke="#000080" stroke-width=".21"/>
<circle cx="83.6" cy="135.6" r=".51" fill="#000080"/>
<circle cx="83.6" cy="135.6" r=".51" fill="none" stroke="#000080" stroke-width=".21"/>
<path d="M121.8 117.8v-7.7h21.6v10.2" fill="none" stroke="#000080" stroke-width=".25"/>
<circle cx="143.4" cy="116.5" r=".51" fill="#000080"/>
<circle cx="143.4" cy="116.5" r=".51" fill="none" stroke="#000080" stroke-width=".21"/>
<circle cx="142.1" cy="110.1" r=".51" fill="#000080"/>
<circle cx="142.1" cy="110.1" r=".51" fill="none" stroke="#000080" stroke-width=".21"/>
<path d="M143.4 125.4v10.2h-21.6v-7.7" fill="none" stroke="#000080" stroke-width=".25"/>
<circle cx="142.1" cy="135.6" r=".51" fill="#000080"/>
<circle cx="142.1" cy="135.6" r=".51" fill="none" stroke="#000080" stroke-width=".21"/>
<circle cx="143.4" cy="126.7" r=".51" fill="#000080"/>
<circle cx="143.4" cy="126.7" r=".51" fill="none" stroke="#000080" stroke-width=".21"/>
<path d="M60.7 44h30.5M91.2 49.1h-2.5v12.7M111.6 46.5h2.5M111.6 59.3h2.5" fill="none" stroke="#000080" stroke-width=".25"/>
<circle cx="88.7" cy="61.8" r=".51" fill="#000080"/>
<circle cx="88.7" cy="61.8" r=".51" fill="none" stroke="#000080" stroke-width=".21"/>
<path d="M68.3 158.5h12.8" fill="none" stroke="#000080" stroke-width=".25"/>
<circle cx="73.4" cy="158.5" r=".51" fill="#000080"/>
<circle cx="73.4" cy="158.5" r=".51" fill="none" stroke="#000080" stroke-width=".21"/>
<path d="M144.7 158.5h11" fill="none" stroke="#000080" stroke-width=".25"/>
<circle cx="152.3" cy="158.5" r=".51" fill="#000080"/>
<circle cx="152.3" cy="158.5" r=".51" fill="none" stroke="#000080" stroke-width=".21"/>
<path d="M63.3 117.8v1.2" fill="none" stroke="#000080" stroke-width=".25"/>
<circle cx="63.3" cy="119" r=".51" fill="#000080"/>
<circle cx="63.3" cy="119" r=".51" fill="none" stroke="#000080" stroke-width=".21"/>
<path d="M63.3 119v3.9h17.8" fill="none" stroke="#000080" stroke-width=".25"/>
<circle cx="78.5" cy="122.8" r=".51" fill="#000080"/>
<circle cx="78.5" cy="122.8" r=".51" fill="none" stroke="#000080" stroke-width=".21"/>
<circle cx="63.3" cy="119" r=".51" fill="#000080"/>
<circle cx="63.3" cy="119" r=".51" fill="none" stroke="#000080" stroke-width=".21"/>
<path d="M55.6 108.9v2.5M165 106.3v2.6M55.6 121.6v5.1M83.6 140.7h7.6" fill="none" stroke="#000080" stroke-width=".25"/>
<circle cx="83.6" cy="140.7" r=".51" fill="#000080"/>
<circle cx="83.6" cy="140.7" r=".51" fill="none" stroke="#000080" stroke-width=".21"/>
<path d="M133.7 140.7h8.4" fill="none" stroke="#000080" stroke-width=".25"/>
<circle cx="142.1" cy="140.7" r=".51" fill="#000080"/>
<circle cx="142.1" cy="140.7" r=".51" fill="none" stroke="#000080" stroke-width=".21"/>
<path d="M27.6 44h15.3" fill="none" stroke="#000080" stroke-width=".25"/>
<circle cx="37.8" cy="44" r=".51" fill="#000080"/>
<circle cx="37.8" cy="44" r=".51" fill="none" stroke="#000080" stroke-width=".21"/>
<path d="M37.8 44v12.7h53.4" fill="none" stroke="#000080" stroke-width=".25"/>
<circle cx="37.8" cy="44" r=".51" fill="#000080"/>
<circle cx="37.8" cy="44" r=".51" fill="none" stroke="#000080" stroke-width=".21"/>
<path d="M79.8 61.8h11.4" fill="none" stroke="#000080" stroke-width=".25"/>
<circle cx="88.7" cy="61.8" r=".51" fill="#000080"/>
<circle cx="88.7" cy="61.8" r=".51" fill="none" stroke="#000080" stroke-width=".21"/>
<path d="M157.4 117.8v3.8h-12.7" fill="none" stroke="#000080" stroke-width=".25"/>
<circle cx="148.5" cy="121.6" r=".51" fill="#000080"/>
<circle cx="148.5" cy="121.6" r=".51" fill="none" stroke="#000080" stroke-width=".21"/>
<circle cx="157.4" cy="117.8" r=".51" fill="#000080"/>
<circle cx="157.4" cy="117.8" r=".51" fill="none" stroke="#000080" stroke-width=".21"/>
<path d="M165 119v6.4M157.4 127.9v7.7" fill="none" stroke="#000080" stroke-width=".25"/>
<circle cx="157.4" cy="133" r=".51" fill="#000080"/>
<circle cx="157.4" cy="133" r=".51" fill="none" stroke="#000080" stroke-width=".21"/>
<g font-size="6.9">
<text x="20" y="70.4">Logic</text>
<text x="165" y="67.9">Not-connected logic</text>
<text x="53.1" y="185">H-Bridge</text>
</g>
<g font-size="2.3">
<text x="37.9" y="11.7">1</text>
<text x="110.9" y="11.7">2</text>
<text x="184.1" y="11.7">3</text>
<text x="257.1" y="11.7">4</text>
<text x="31" y="25.7">14</text>
<text x="37" y="26.9">VCC</text>
<text x="43.9" y="26.9">GND</text>
<text x="52.6" y="25.7">7</text>
<text x="92.1" y="25.7">14</text>
<text x="98.1" y="26.9">VCC</text>
<text x="104.9" y="26.9">GND</text>
<text x="113.6" y="25.7">7</text>
<text x="3.9" y="33.3">A</text>
<text x="177.3" y="33.3">3</text>
<text x="189.9" y="33.3">4</text>
<text x="200.2" y="33.3">5</text>
<text x="212.9" y="33.3">6</text>
<text x="254.9" y="35.9">10</text>
<text x="256.1" y="30.7">9</text>
<text x="271.4" y="33.3">8</text>
<text x="291.4" y="33.3">A</text>
<text x="224.5" y="40.9">13</text>
<text x="238.3" y="40.9">12</text>
<text x="45.1" y="43.5">1</text>
<text x="57.7" y="43.5">2</text>
<text x="93.4" y="43.5">1</text>
<text x="108.5" y="46">3</text>
<text x="254.9" y="46">12</text>
<text x="93.3" y="48.6">2</text>
<text x="177.2" y="48.6">9</text>
<text x="189.9" y="48.6">8</text>
<text x="199.1" y="48.6">11</text>
<text x="212.9" y="48.6">10</text>
<text x="255" y="51.1">13</text>
<text x="271.4" y="48.6">11</text>
<text x="93.2" y="56.2">4</text>
<text x="108.5" y="58.7">6</text>
<text x="93.3" y="61.3">5</text>
<text x="4" y="81.6">B</text>
<text x="291.5" y="81.6">B</text>
<text x="84.4" y="113.5" transform="rotate(-90 84.4 113.5)">S</text>
<text x="144.2" y="112.2" transform="rotate(-90 144.2 112.2)">S</text>
<text x="62.8" y="122.1" transform="rotate(-90 62.8 122.1)">1</text>
<text x="72.6" y="123.6">G</text>
<text x="152.8" y="122.3">G</text>
<text x="156.9" y="120.8" transform="rotate(-90 156.9 120.8)">1</text>
<text x="162" y="124.9">2</text>
<text x="4" y="130">C</text>
<text x="57.6" y="126.2">2</text>
<text x="156.9" y="130.9" transform="rotate(-90 156.9 130.9)">3</text>
<text x="291.5" y="130">C</text>
<text x="62.8" y="132.2" transform="rotate(-90 62.8 132.2)">3</text>
<text x="84.4" y="133.8" transform="rotate(-90 84.4 133.8)">D</text>
<text x="144.2" y="132.5" transform="rotate(-90 144.2 132.5)">D</text>
<text x="84.4" y="151.6" transform="rotate(-90 84.4 151.6)">D</text>
<text x="142.9" y="151.6" transform="rotate(-90 142.9 151.6)">D</text>
<text x="75.1" y="159.2">G</text>
<text x="149" y="159.2">G</text>
<text x="84.4" y="166.5" transform="rotate(-90 84.4 166.5)">S</text>
<text x="142.9" y="166.5" transform="rotate(-90 142.9 166.5)">S</text>
<text x="4" y="178.3">D</text>
<text x="291.4" y="178.3">D</text>
<text x="37.9" y="199.9">1</text>
<text x="110.9" y="199.9">2</text>
<text x="184.1" y="199.9">3</text>
<text x="257.1" y="199.9">4</text>
</g>
<g font-size="2.3" fill="#800000">
<text x="14.6" y="26.9">+5</text>
<text x="73.2" y="26.9">+5</text>
<text x="53.2" y="33.3">GND</text>
<text x="114.2" y="33.3">GND</text>
<text x="27.7" y="40.9">GND</text>
<text x="78.6" y="40.9">GND</text>
<text x="18.3" y="44.7">Dir</text>
<text x="126.9" y="47.3">Logic 1</text>
<text x="221.1" y="48.6">GND</text>
<text x="126.9" y="60">Logic 2</text>
<text x="172.8" y="56.2">GND</text>
<text x="195.7" y="56.2">GND</text>
<text x="251.6" y="58.7">GND</text>
<text x="70.4" y="62.6">Ena</text>
<text x="109.9" y="94.4">+12</text>
<text x="56.4" y="106.3" transform="rotate(-90 56.4 106.3)">Logic 2</text>
<text x="61.5" y="104.5">+12</text>
<text x="155.6" y="104.5">+12</text>
<text x="165.8" y="103.8" transform="rotate(-90 165.8 103.8)">Logic 1</text>
<text x="106.6" y="112.1">GND</text>
<text x="60.8" y="141.4">GND</text>
<text x="96.3" y="141.4">Out1 MainPCBTARP[1B]</text>
<text x="126.6" y="141.4">Out2</text>
<text x="154.9" y="142.7">GND</text>
<text x="59" y="159.2">Logic 1</text>
<text x="158.2" y="159.2">Logic 2</text>
<text x="71" y="175.8">GND</text>
<text x="149.9" y="175.8">GND</text>
<text x="111.7" y="185.9">GND</text>
</g>
<g font-size="2.3" fill="#000080">
<text x="35" y="24.1">U6G</text>
<text x="96.1" y="24.1">U7E</text>
<text x="180" y="29.2">U6B</text>
<text x="202.9" y="29.2">U6C</text>
<text x="258.9" y="29.2">U7C</text>
<text x="24.8" y="33">1uF</text>
<text x="24.8" y="30.5">C1</text>
<text x="32.5" y="33">100nF</text>
<text x="32.5" y="30.5">C2</text>
<text x="35" y="34.8">SN74HC04N</text>
<text x="83.4" y="33">1uF</text>
<text x="83.4" y="30.5">C3</text>
<text x="93.5" y="33">100nF</text>
<text x="93.5" y="30.5">C4</text>
<text x="96.1" y="34.8">SN74HC08N</text>
<text x="47.8" y="39.4">U6A</text>
<text x="96.1" y="42">U7A</text>
<text x="180" y="39.9">SN74HC04N</text>
<text x="202.9" y="39.9">SN74HC04N</text>
<text x="228.3" y="36.9">U6F</text>
<text x="258.9" y="39.9">SN74HC08N</text>
<text x="-.8" y="44.7">inPCBTARP[1B]</text>
<text x="116.4" y="44.7">R1</text>
<text x="180" y="44.5">U6D</text>
<text x="202.9" y="44.5">U6E</text>
<text x="228.3" y="47.5">SN74HC04N</text>
<text x="258.9" y="44.5">U7D</text>
<text x="47.8" y="50.1">SN74HC04N</text>
<text x="96.1" y="52.6">SN74HC08N</text>
<text x="116.4" y="49.8">100</text>
<text x="96.1" y="54.7">U7B</text>
<text x="116.4" y="57.4">R4</text>
<text x="180" y="55.2">SN74HC04N</text>
<text x="202.9" y="55.2">SN74HC04N</text>
<text x="258.9" y="55.2">SN74HC08N</text>
<text x="48.3" y="62.6">MainPCBTARP[1B]</text>
<text x="96.1" y="65.4">SN74HC08N</text>
<text x="116.4" y="62.6">100</text>
<text x="111.3" y="101.7">C5</text>
<text x="126.6" y="101.7">C6</text>
<text x="111.3" y="104.3">1000uF</text>
<text x="126.6" y="104.3">1uF</text>
<text x="64.5" y="111.9">R2</text>
<text x="86.1" y="113.8">U9</text>
<text x="158.7" y="111.9">R5</text>
<text x="166.3" y="113.2">R3</text>
<text x="56.9" y="118.3">10K</text>
<text x="56.9" y="115.7">R6</text>
<text x="64.5" y="114.4">10K</text>
<text x="86.1" y="116.4">IRF4905</text>
<text x="147.2" y="114.7">U10</text>
<text x="147.2" y="117.3">IRF4905</text>
<text x="158.7" y="114.4">10K</text>
<text x="166.3" y="115.7">10K</text>
<text x="64" y="125.1">Q2</text>
<text x="106.1" y="122.1">CR1</text>
<text x="106.1" y="124.6">BYV29-400</text>
<text x="124" y="122.1">CR2</text>
<text x="124" y="124.6">BYV29-400</text>
<text x="165.5" y="121.3">Q1</text>
<text x="165.5" y="123.9">BC546CTA</text>
<text x="64" y="127.7">BC546CTA</text>
<text x="103.6" y="141.4">MainPCBTARP[1B]</text>
<text x="86.9" y="152.8">Q3</text>
<text x="86.9" y="155.4">SUP85</text>
<text x="147.2" y="152.9">SUP85</text>
<text x="147.7" y="155.4">Q4</text>
<text x="106.1" y="157.7">CR3</text>
<text x="106.1" y="160.2">BYV29-400</text>
<text x="124" y="157.7">CR4</text>
<text x="124" y="160.2">BYV29-400</text>
<text x="74.7" y="165.3">10K</text>
<text x="74.7" y="162.8">R7</text>
<text x="153.6" y="165.3">10K</text>
<text x="153.6" y="162.8">R8</text>
</g>
</svg>
